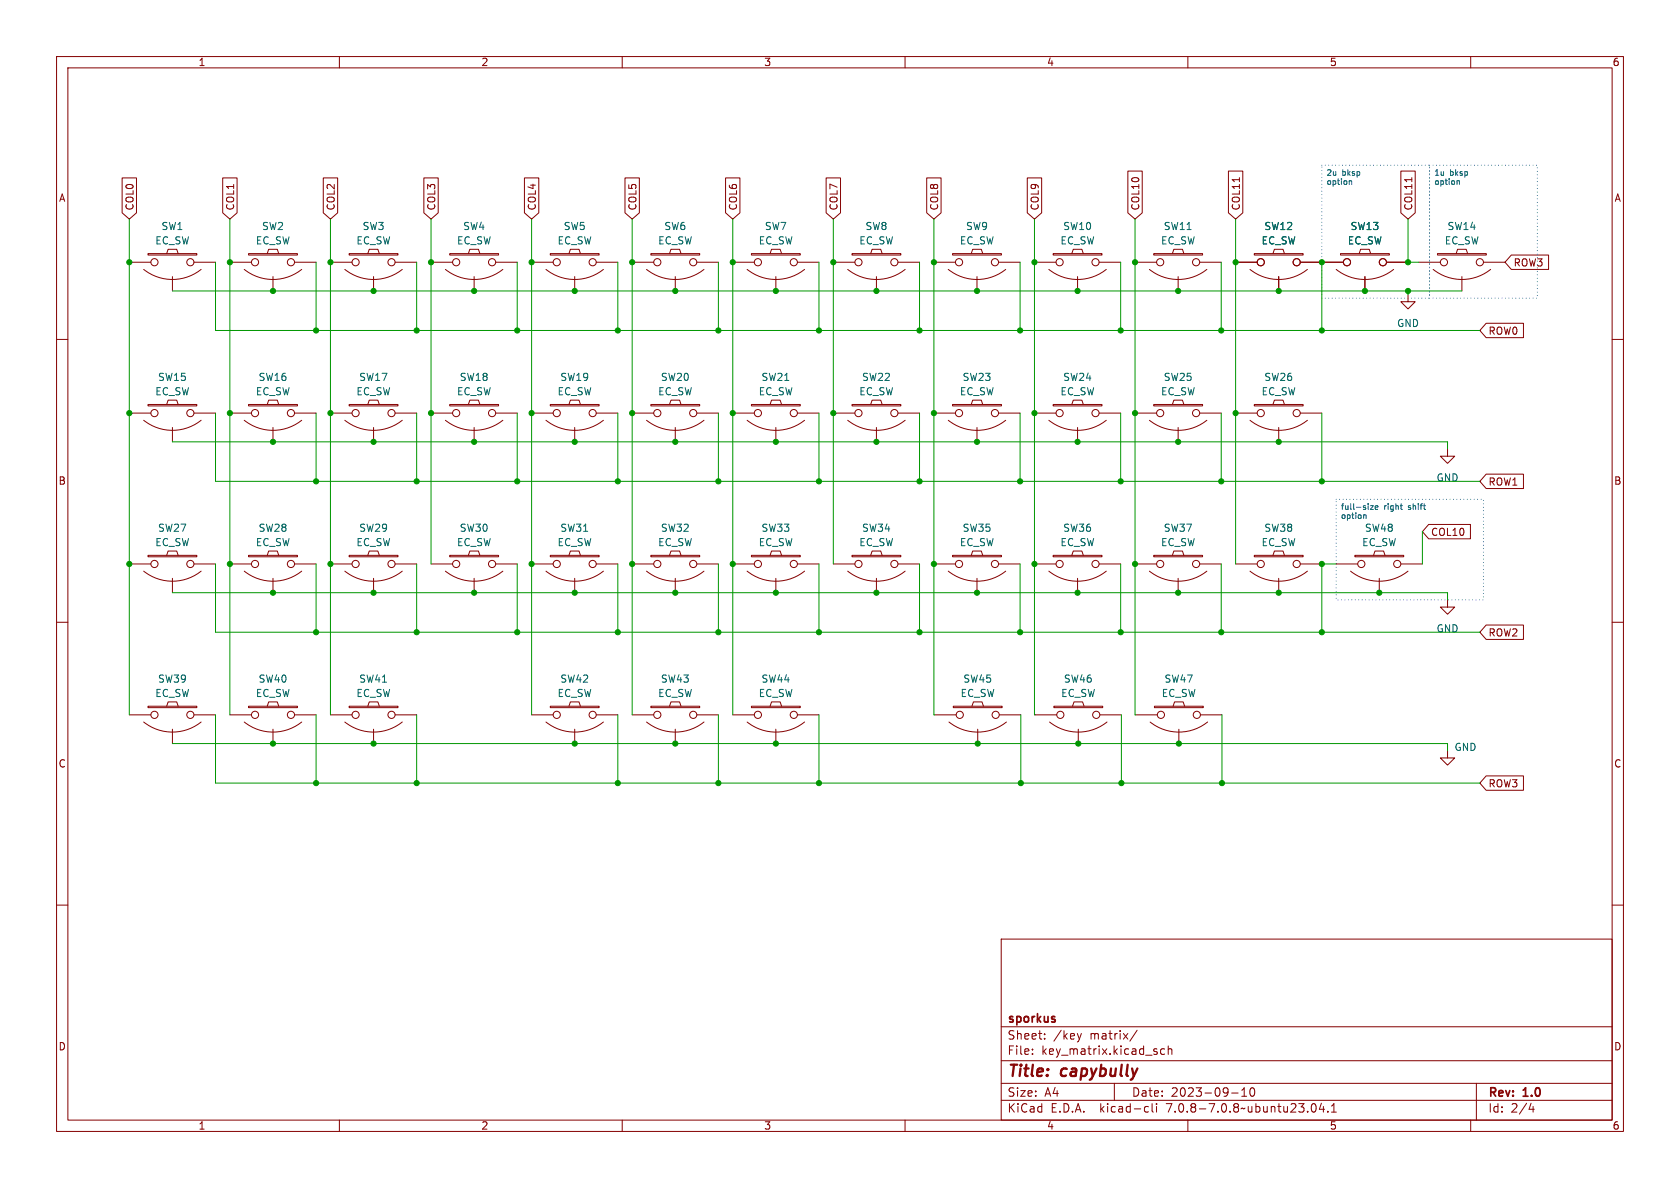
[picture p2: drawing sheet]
<svg xmlns="http://www.w3.org/2000/svg" width="297mm" height="210mm" viewBox="0 0 297 210" stroke-linecap="round" stroke-linejoin="round" font-family="sans-serif">
<g fill="none" stroke="#840000" stroke-width=".18">
<path d="M10 10h277v190h-277zM12 12h273v186h-273zM60 10v2M110 10v2M160 10v2M210 10v2M260 10v2M21.6 31.5h2.5v6.1l-1.2 1.1-1.3-1.1zM39.4 31.5h2.5v6.1l-1.3 1.1-1.2-1.1zM57.1 31.5h2.6v6.1l-1.3 1.1-1.3-1.1zM74.9 31.5h2.6v6.1l-1.3 1.1-1.3-1.1zM92.7 31.5h2.6v6.1l-1.3 1.1-1.3-1.1z"/>
<path d="M110.5 31.5h2.5v6.1l-1.2 1.1-1.3-1.1zM128.3 31.5h2.5v6.1l-1.3 1.1-1.2-1.1zM146 31.5h2.6v6.1l-1.3 1.1-1.3-1.1zM163.8 31.5h2.6v6.1l-1.3 1.1-1.3-1.1zM181.6 31.5h2.6v6.1l-1.3 1.1-1.3-1.1zM199.4 30.2h2.5v7.4l-1.2 1.1-1.3-1.1zM217.2 30.2h2.5v7.4l-1.3 1.1-1.2-1.1zM219.1 31.4v.7M247.6 30.2h2.6v7.4l-1.3 1.1-1.3-1.1zM249.6 31.4v.7M10 60h2M22.9 46.4h3.8"/>
<path d="M25.4 47.6a8.1 8.1 0 0 0 10.2 0M26.2 44.8h8.6v.3h-8.6zM29.5 44.8l.2-.7h1.5l.3 .7M30.5 48.9v2.5M34.3 46.4h3.8M40.6 46.4h3.8M43.2 47.6a8.1 8.1 0 0 0 10.1 0M43.9 44.8h8.7v.3h-8.7zM47.2 44.8l.3-.7h1.5l.3 .7M48.3 48.9v2.5M52.1 46.4h3.8M58.4 46.4h3.8"/>
<path d="M61 47.6a8.1 8.1 0 0 0 10.1 0M61.7 44.8h8.7v.3h-8.7zM65 44.8l.3-.7h1.5l.3 .7M66 48.9v2.5M69.8 46.4h3.9M76.2 46.4h3.8M78.7 47.6a8.1 8.1 0 0 0 10.2 0M79.5 44.8h8.6v.3h-8.6zM82.8 44.8l.3-.7h1.5l.2 .7M83.8 48.9v2.5M87.6 46.4h3.8M94 46.4h3.8"/>
<path d="M96.5 47.6a8.1 8.1 0 0 0 10.2 0M97.3 44.8h8.6v.3h-8.6zM100.6 44.8l.2-.7h1.6l.2 .7M101.6 48.9v2.5M105.4 46.4h3.8M111.8 46.4h3.8M114.3 47.6a8.1 8.1 0 0 0 10.2 0M115.1 44.8h8.6v.3h-8.6zM118.4 44.8l.2-.7h1.5l.3 .7M119.4 48.9v2.5M123.2 46.4h3.8M129.5 46.4h3.8"/>
<path d="M132.1 47.6a8.1 8.1 0 0 0 10.1 0M132.8 44.8h8.7v.3h-8.7zM136.1 44.8l.3-.7h1.5l.3 .7M137.2 48.9v2.5M141 46.4h3.8M147.3 46.4h3.8M149.9 47.6a8.1 8.1 0 0 0 10.1 0M150.6 44.8h8.7v.3h-8.7zM153.9 44.8l.3-.7h1.5l.3 .7M154.9 48.9v2.5M158.7 46.4h3.9M165.1 46.4h3.8"/>
<path d="M167.6 47.6a8.1 8.1 0 0 0 10.2 0M168.4 44.8h8.6v.3h-8.6zM171.7 44.8l.3-.7h1.5l.2 .7M172.7 48.9v2.5M176.5 46.4h3.8M182.9 46.4h3.8M185.4 47.6a8.1 8.1 0 0 0 10.2 0M186.2 44.8h8.6v.3h-8.6zM189.5 44.8l.2-.7h1.6l.2 .7M190.5 48.9v2.5M194.3 46.4h3.8M200.7 46.4h3.8"/>
<path d="M203.2 47.6a8.1 8.1 0 0 0 10.2 0M204 44.8h8.6v.3h-8.6zM207.3 44.8l.2-.7h1.5l.3 .7M208.3 48.9v2.5M212.1 46.4h3.8M218.4 46.4h3.8M221 47.6a8.1 8.1 0 0 0 10.1 0M221.7 44.8h8.7v.3h-8.7zM225 44.8l.3-.7h1.5l.3 .7M226.1 48.9v2.5M229.9 46.4h7.6M236.2 47.6a8.1 8.1 0 0 0 10.2 0"/>
<path d="M237 44.8h8.6v.3h-8.6zM240.3 44.8l.2-.7h1.6l.2 .7M241.3 48.9v2.5M245.1 46.4h3.8M248.9 52.1v1.2h1.3l-1.3 1.3-1.3-1.3h1.3M250.8 46.4h3.8M253.4 47.6a8.1 8.1 0 0 0 10.1 0M254.1 44.8h8.7v.3h-8.7zM257.4 44.8l.3-.7h1.5l.3 .7M258.4 48.9v2.5M262.3 46.4h3.8M262.7 57.1h6.6v2.6h-6.6l-1.1-1.3z"/>
<path d="M267.2 45.1h6.6v2.5h-6.6l-1.1-1.2zM285 60h2M22.9 73h3.8M25.4 74.3a8.1 8.1 0 0 0 10.2 0M26.2 71.5h8.6v.3h-8.6zM29.5 71.5l.2-.8h1.5l.3 .8M30.5 75.6v2.5M34.3 73h3.8M40.6 73h3.8M43.2 74.3a8.1 8.1 0 0 0 10.1 0M43.9 71.5h8.7v.3h-8.7zM47.2 71.5l.3-.8h1.5l.3 .8"/>
<path d="M48.3 75.6v2.5M52.1 73h3.8M58.4 73h3.8M61 74.3a8.1 8.1 0 0 0 10.1 0M61.7 71.5h8.7v.3h-8.7zM65 71.5l.3-.8h1.5l.3 .8M66 75.6v2.5M69.8 73h3.9M76.2 73h3.8M78.7 74.3a8.1 8.1 0 0 0 10.2 0M79.5 71.5h8.6v.3h-8.6zM82.8 71.5l.3-.8h1.5l.2 .8"/>
<path d="M83.8 75.6v2.5M87.6 73h3.8M94 73h3.8M96.5 74.3a8.1 8.1 0 0 0 10.2 0M97.3 71.5h8.6v.3h-8.6zM100.6 71.5l.2-.8h1.6l.2 .8M101.6 75.6v2.5M105.4 73h3.8M111.8 73h3.8M114.3 74.3a8.1 8.1 0 0 0 10.2 0M115.1 71.5h8.6v.3h-8.6zM118.4 71.5l.2-.8h1.5l.3 .8"/>
<path d="M119.4 75.6v2.5M123.2 73h3.8M129.5 73h3.8M132.1 74.3a8.1 8.1 0 0 0 10.1 0M132.8 71.5h8.7v.3h-8.7zM136.1 71.5l.3-.8h1.5l.3 .8M137.2 75.6v2.5M141 73h3.8M147.3 73h3.8M149.9 74.3a8.1 8.1 0 0 0 10.1 0M150.6 71.5h8.7v.3h-8.7zM153.9 71.5l.3-.8h1.5l.3 .8"/>
<path d="M154.9 75.6v2.5M158.7 73h3.9M165.1 73h3.8M167.6 74.3a8.1 8.1 0 0 0 10.2 0M168.4 71.5h8.6v.3h-8.6zM171.7 71.5l.3-.8h1.5l.2 .8M172.7 75.6v2.5M176.5 73h3.8M182.9 73h3.8M185.4 74.3a8.1 8.1 0 0 0 10.2 0M186.2 71.5h8.6v.3h-8.6zM189.5 71.5l.2-.8h1.6l.2 .8"/>
<path d="M190.5 75.6v2.5M194.3 73h3.8M200.7 73h3.8M203.2 74.3a8.1 8.1 0 0 0 10.2 0M204 71.5h8.6v.3h-8.6zM207.3 71.5l.2-.8h1.5l.3 .8M208.3 75.6v2.5M212.1 73h3.8M218.4 73h3.8M221 74.3a8.1 8.1 0 0 0 10.1 0M221.7 71.5h8.7v.3h-8.7zM225 71.5l.3-.8h1.5l.3 .8"/>
<path d="M226.1 75.6v2.5M229.9 73h3.8M255.9 79.4v1.2h1.3l-1.3 1.3-1.3-1.3h1.3M22.9 99.7h3.8M26.2 98.2h8.6v.2h-8.6zM29.5 98.2l.2-.8h1.5l.3 .8M34.3 99.7h3.8M40.6 99.7h3.8M43.9 98.2h8.7v.2h-8.7zM47.2 98.2l.3-.8h1.5l.3 .8M52.1 99.7h3.8M58.4 99.7h3.8"/>
<path d="M61.7 98.2h8.7v.2h-8.7zM65 98.2l.3-.8h1.5l.3 .8M69.8 99.7h3.9M76.2 99.7h3.8M79.5 98.2h8.6v.2h-8.6zM82.8 98.2l.3-.8h1.5l.2 .8M87.6 99.7h3.8M94 99.7h3.8M97.3 98.2h8.6v.2h-8.6zM100.6 98.2l.2-.8h1.6l.2 .8M105.4 99.7h3.8M111.8 99.7h3.8"/>
<path d="M115.1 98.2h8.6v.2h-8.6zM118.4 98.2l.2-.8h1.5l.3 .8M123.2 99.7h3.8M129.5 99.7h3.8M132.8 98.2h8.7v.2h-8.7zM136.1 98.2l.3-.8h1.5l.3 .8M141 99.7h3.8M147.3 99.7h3.8M150.6 98.2h8.7v.2h-8.7zM153.9 98.2l.3-.8h1.5l.3 .8M158.7 99.7h3.9M165.1 99.7h3.8"/>
<path d="M168.4 98.2h8.6v.2h-8.6zM171.7 98.2l.3-.8h1.5l.2 .8M176.5 99.7h3.8M182.9 99.7h3.8M186.2 98.2h8.6v.2h-8.6zM189.5 98.2l.2-.8h1.6l.2 .8M194.3 99.7h3.8M200.7 99.7h3.8M204 98.2h8.6v.2h-8.6zM207.3 98.2l.2-.8h1.5l.3 .8M212.1 99.7h3.8M218.4 99.7h3.8"/>
<path d="M221.7 98.2h8.7v.2h-8.7zM225 98.2l.3-.8h1.5l.3 .8M229.9 99.7h3.8M236.2 99.7h3.8M239.5 98.2h8.7v.2h-8.7zM242.8 98.2l.3-.8h1.5l.3 .8M247.6 99.7h3.9M252.6 92.7h7.4v2.6h-7.4l-1.1-1.3zM262.7 83.8h6.6v2.6h-6.6l-1.1-1.3zM10 110h2M25.4 101a8.1 8.1 0 0 0 10.2 0M30.5 102.2v2.6"/>
<path d="M43.2 101a8.1 8.1 0 0 0 10.1 0M48.3 102.2v2.6M61 101a8.1 8.1 0 0 0 10.1 0M66 102.2v2.6M78.7 101a8.1 8.1 0 0 0 10.2 0M83.8 102.2v2.6M96.5 101a8.1 8.1 0 0 0 10.2 0M101.6 102.2v2.6M114.3 101a8.1 8.1 0 0 0 10.2 0M119.4 102.2v2.6M132.1 101a8.1 8.1 0 0 0 10.1 0M137.2 102.2v2.6"/>
<path d="M149.9 101a8.1 8.1 0 0 0 10.1 0M154.9 102.2v2.6M167.6 101a8.1 8.1 0 0 0 10.2 0M172.7 102.2v2.6M185.4 101a8.1 8.1 0 0 0 10.2 0M190.5 102.2v2.6M203.2 101a8.1 8.1 0 0 0 10.2 0M208.3 102.2v2.6M221 101a8.1 8.1 0 0 0 10.1 0M226.1 102.2v2.6M238.8 101a8.1 8.1 0 0 0 10.1 0M243.8 102.2v2.6"/>
<path d="M255.9 106v1.3h1.3l-1.3 1.3-1.3-1.3h1.3M262.7 110.5h6.6v2.5h-6.6l-1.1-1.2zM285 110h2M22.9 126.4h3.8M25.4 127.6a8.1 8.1 0 0 0 10.2 0M26.2 124.8h8.6v.3h-8.6zM29.5 124.8l.2-.7h1.5l.3 .7M30.5 128.9v2.5M34.3 126.4h3.8M40.6 126.4h3.8M43.2 127.6a8.1 8.1 0 0 0 10.1 0M43.9 124.8h8.7v.3h-8.7z"/>
<path d="M47.2 124.8l.3-.7h1.5l.3 .7M48.3 128.9v2.5M52.1 126.4h3.8M58.4 126.4h3.8M61 127.6a8.1 8.1 0 0 0 10.1 0M61.7 124.8h8.7v.3h-8.7zM65 124.8l.3-.7h1.5l.3 .7M66 128.9v2.5M69.8 126.4h3.9M94 126.4h3.8M96.5 127.6a8.1 8.1 0 0 0 10.2 0M97.3 124.8h8.6v.3h-8.6z"/>
<path d="M100.6 124.8l.2-.7h1.6l.2 .7M101.6 128.9v2.5M105.4 126.4h3.8M111.8 126.4h3.8M114.3 127.6a8.1 8.1 0 0 0 10.2 0M115.1 124.8h8.6v.3h-8.6zM118.4 124.8l.2-.7h1.5l.3 .7M119.4 128.9v2.5M123.2 126.4h3.8M129.5 126.4h3.8M132.1 127.6a8.1 8.1 0 0 0 10.1 0M132.8 124.8h8.7v.3h-8.7z"/>
<path d="M136.1 124.8l.3-.7h1.5l.3 .7M137.2 128.9v2.5M141 126.4h3.8M165.2 126.4h3.8M167.8 127.6a8.1 8.1 0 0 0 10.1 0M168.5 124.8h8.7v.3h-8.7zM171.8 124.8l.3-.7h1.5l.3 .7M172.8 128.9v2.5M176.7 126.4h3.8M183 126.4h3.8M185.5 127.6a8.1 8.1 0 0 0 10.2 0M186.3 124.8h8.6v.3h-8.6z"/>
<path d="M189.6 124.8l.3-.7h1.5l.2 .7M190.6 128.9v2.5M194.4 126.4h3.8M200.8 126.4h3.8M203.3 127.6a8.1 8.1 0 0 0 10.2 0M204.1 124.8h8.6v.3h-8.6zM207.4 124.8l.2-.7h1.6l.2 .7M208.4 128.9v2.5M212.2 126.4h3.8M255.9 132.7v1.3h1.3l-1.3 1.3-1.3-1.3h1.3M262.7 137.2h6.6v2.5h-6.6l-1.1-1.3zM10 160h2"/>
<path d="M285 160h2M177 166h108v32h-108zM60 198v2M110 198v2M160 198v2M177 194.5h108M177 191.5h108M177 187.5h108M177 181.5h108M182.5 186.3v.1M182.5 185.5v.1M184.7 183.6v.1"/>
<path d="M184.7 182.8v.1M190.5 182.7l.3 1M190.8 183.7l-.1 .4M191.2 182.7l-.4 1M197 191.5v3M201 182.1l-1.3 2M202.6 195.6l.4 .1M203 196.5l-.4 .1M203.7 195.1v1.3l.2 .2M204.5 195.1v.1M204.5 195.6v1M205.9 185.5l-.4-.1-.3 .3v.4l.1 .2h.6"/>
<path d="M206.5 185.5l.2-.1 .4 .1 .1 .9M206.5 184.9v1.5M210 198v2M217.7 193.2h1.2M219.5 193.8h.9M219.5 192.7l.5-.4v1.5M221.2 192.4l.1-.1a.81 .81 0 0 1 .6 .6 .81 .81 0 0 1-.3 .8l-.1 .1a.81 .81 0 0 1-.6-.6 .81 .81 0 0 1 .3-.8zM232 195.2l.2-.1a.81 .81 0 0 1 .6 .6 .81 .81 0 0 1-.3 .8l-.2 .1a.81 .81 0 0 1-.6-.6 .81 .81 0 0 1 .3-.8zM233.6 195l-.4 1.1h1M234 195.6v1M234.7 196.5v.1M235.4 196.6h.8"/>
<path d="M235.4 195.5l.4-.4v1.5M260 198v2M261 191.5v6.5M270.7 195l-.4 1.1h.9M271 195.6v1"/>
<circle cx="27.3" cy="46.4" r=".63"/>
<circle cx="33.7" cy="46.4" r=".63"/>
<circle cx="45.1" cy="46.4" r=".63"/>
<circle cx="51.4" cy="46.4" r=".63"/>
<circle cx="62.9" cy="46.4" r=".63"/>
<circle cx="69.2" cy="46.4" r=".63"/>
<circle cx="80.6" cy="46.4" r=".63"/>
<circle cx="87" cy="46.4" r=".63"/>
<circle cx="98.4" cy="46.4" r=".63"/>
<circle cx="104.8" cy="46.4" r=".63"/>
<circle cx="116.2" cy="46.4" r=".63"/>
<circle cx="122.6" cy="46.4" r=".63"/>
<circle cx="134" cy="46.4" r=".63"/>
<circle cx="140.3" cy="46.4" r=".63"/>
<circle cx="151.8" cy="46.4" r=".63"/>
<circle cx="158.1" cy="46.4" r=".63"/>
<circle cx="169.5" cy="46.4" r=".63"/>
<circle cx="175.9" cy="46.4" r=".63"/>
<circle cx="187.3" cy="46.4" r=".63"/>
<circle cx="193.7" cy="46.4" r=".63"/>
<circle cx="205.1" cy="46.4" r=".63"/>
<circle cx="211.5" cy="46.4" r=".63"/>
<circle cx="222.9" cy="46.4" r=".63"/>
<circle cx="229.2" cy="46.4" r=".63"/>
<circle cx="238.1" cy="46.4" r=".63"/>
<circle cx="244.5" cy="46.4" r=".63"/>
<circle cx="255.3" cy="46.4" r=".63"/>
<circle cx="261.6" cy="46.4" r=".63"/>
<circle cx="27.3" cy="73" r=".63"/>
<circle cx="33.7" cy="73" r=".63"/>
<circle cx="45.1" cy="73" r=".63"/>
<circle cx="51.4" cy="73" r=".63"/>
<circle cx="62.9" cy="73" r=".63"/>
<circle cx="69.2" cy="73" r=".63"/>
<circle cx="80.6" cy="73" r=".63"/>
<circle cx="87" cy="73" r=".63"/>
<circle cx="98.4" cy="73" r=".63"/>
<circle cx="104.8" cy="73" r=".63"/>
<circle cx="116.2" cy="73" r=".63"/>
<circle cx="122.6" cy="73" r=".63"/>
<circle cx="134" cy="73" r=".63"/>
<circle cx="140.3" cy="73" r=".63"/>
<circle cx="151.8" cy="73" r=".63"/>
<circle cx="158.1" cy="73" r=".63"/>
<circle cx="169.5" cy="73" r=".63"/>
<circle cx="175.9" cy="73" r=".63"/>
<circle cx="187.3" cy="73" r=".63"/>
<circle cx="193.7" cy="73" r=".63"/>
<circle cx="205.1" cy="73" r=".63"/>
<circle cx="211.5" cy="73" r=".63"/>
<circle cx="222.9" cy="73" r=".63"/>
<circle cx="229.2" cy="73" r=".63"/>
<circle cx="27.3" cy="99.7" r=".63"/>
<circle cx="33.7" cy="99.7" r=".63"/>
<circle cx="45.1" cy="99.7" r=".63"/>
<circle cx="51.4" cy="99.7" r=".63"/>
<circle cx="62.9" cy="99.7" r=".63"/>
<circle cx="69.2" cy="99.7" r=".63"/>
<circle cx="80.6" cy="99.7" r=".63"/>
<circle cx="87" cy="99.7" r=".63"/>
<circle cx="98.4" cy="99.7" r=".63"/>
<circle cx="104.8" cy="99.7" r=".63"/>
<circle cx="116.2" cy="99.7" r=".63"/>
<circle cx="122.6" cy="99.7" r=".63"/>
<circle cx="134" cy="99.7" r=".63"/>
<circle cx="140.3" cy="99.7" r=".63"/>
<circle cx="151.8" cy="99.7" r=".63"/>
<circle cx="158.1" cy="99.7" r=".63"/>
<circle cx="169.5" cy="99.7" r=".63"/>
<circle cx="175.9" cy="99.7" r=".63"/>
<circle cx="187.3" cy="99.7" r=".63"/>
<circle cx="193.7" cy="99.7" r=".63"/>
<circle cx="205.1" cy="99.7" r=".63"/>
<circle cx="211.5" cy="99.7" r=".63"/>
<circle cx="222.9" cy="99.7" r=".63"/>
<circle cx="229.2" cy="99.7" r=".63"/>
<circle cx="240.7" cy="99.7" r=".63"/>
<circle cx="247" cy="99.7" r=".63"/>
<circle cx="27.3" cy="126.4" r=".63"/>
<circle cx="33.7" cy="126.4" r=".63"/>
<circle cx="45.1" cy="126.4" r=".63"/>
<circle cx="51.4" cy="126.4" r=".63"/>
<circle cx="62.9" cy="126.4" r=".63"/>
<circle cx="69.2" cy="126.4" r=".63"/>
<circle cx="98.4" cy="126.4" r=".63"/>
<circle cx="104.8" cy="126.4" r=".63"/>
<circle cx="116.2" cy="126.4" r=".63"/>
<circle cx="122.6" cy="126.4" r=".63"/>
<circle cx="134" cy="126.4" r=".63"/>
<circle cx="140.3" cy="126.4" r=".63"/>
<circle cx="169.7" cy="126.4" r=".63"/>
<circle cx="176" cy="126.4" r=".63"/>
<circle cx="187.5" cy="126.4" r=".63"/>
<circle cx="193.8" cy="126.4" r=".63"/>
<circle cx="205.2" cy="126.4" r=".63"/>
<circle cx="211.6" cy="126.4" r=".63"/>
</g>
<path d="M233.7 29.2h19v23.5h-19zM252.7 29.2h19.1v23.5h-19.1zM236.2 88.3h26.1v17.7h-26.1z" fill="none" stroke="#0000c2" stroke-width=".18" stroke-dasharray="0 .6"/>
<path d="M239 32.1v.5M258 32.1v.5M241.1 91h.4v.7M242.3 89.4h.5l-.5 .7h.5M243.1 89.7l.5-.1-.1-.2h-.2l-.2 .1 .1 .5h.3M247.5 89.4h.4M247.8 90.1h.1" fill="none" stroke="#0000c2" stroke-width=".18"/>
<g fill="none" stroke="#009600" stroke-width=".18">
<path d="M22.9 38.7v87.7M40.6 38.7v87.7M58.4 38.7v87.7M76.2 38.7v61M94 38.7v87.7M111.8 38.7v87.7M129.5 38.7v87.7M147.3 38.7v61M165.1 38.7v87.7h.1M182.9 38.7v87.7h.1M200.7 38.7v87.7h.1M218.4 38.7v61"/>
<path d="M248.9 38.7v7.7h1.9M30.5 51.4h227.9M38.1 46.4v12h223.5M55.9 46.4v12M73.7 46.4v12M91.4 46.4v12M109.2 46.4v12M127 46.4v12M144.8 46.4v12M162.6 46.4v12M180.3 46.4v12M198.1 46.4v12"/>
<path d="M215.9 46.4v12M233.7 46.4v12M248.9 51.4v.7M30.5 78.1h225.4v1.3M38.1 73v12.1h223.5M55.9 73v12.1M73.7 73v12.1M91.4 73v12.1M109.2 73v12.1M127 73v12.1M144.8 73v12.1M162.6 73v12.1"/>
<path d="M180.3 73v12.1M198.1 73v12.1M215.9 73v12.1M233.7 73v12.1M38.1 99.7v12.1h223.5M55.9 99.7v12.1M73.7 99.7v12.1M91.4 99.7v12.1M109.2 99.7v12.1M127 99.7v12.1M144.8 99.7v12.1M162.6 99.7v12.1"/>
<path d="M180.3 99.7v12.1M198.1 99.7v12.1M215.9 99.7v12.1M236.2 99.7h-2.5v12.1M251.5 94v5.7M30.5 104.8h225.4v1.2M30.5 131.4h225.4v1.3M38.1 126.4v12h223.5M55.9 126.4v12M73.7 126.4v12M109.2 126.4v12M127 126.4v12"/>
<path d="M144.8 126.4v12M180.5 126.4v12M198.2 126.4v12M216 126.4v12"/>
</g>
<g fill="#009600" stroke="#009600" stroke-width=".18">
<circle cx="190.5" cy="78.1" r=".46"/>
<circle cx="165.1" cy="73" r=".46"/>
<circle cx="182.9" cy="73" r=".46"/>
<circle cx="172.7" cy="78.1" r=".46"/>
<circle cx="200.7" cy="46.4" r=".46"/>
<circle cx="218.4" cy="46.4" r=".46"/>
<circle cx="172.7" cy="51.4" r=".46"/>
<circle cx="165.1" cy="46.4" r=".46"/>
<circle cx="182.9" cy="46.4" r=".46"/>
<circle cx="208.3" cy="51.4" r=".46"/>
<circle cx="198.1" cy="58.4" r=".46"/>
<circle cx="180.3" cy="58.4" r=".46"/>
<circle cx="190.5" cy="51.4" r=".46"/>
<circle cx="172.7" cy="104.8" r=".46"/>
<circle cx="182.9" cy="99.7" r=".46"/>
<circle cx="165.1" cy="99.7" r=".46"/>
<circle cx="180.3" cy="111.8" r=".46"/>
<circle cx="215.9" cy="111.8" r=".46"/>
<circle cx="208.3" cy="104.8" r=".46"/>
<circle cx="208.4" cy="131.4" r=".46"/>
<circle cx="233.7" cy="111.8" r=".46"/>
<circle cx="216" cy="138.4" r=".46"/>
<circle cx="162.6" cy="111.8" r=".46"/>
<circle cx="144.8" cy="111.8" r=".46"/>
<circle cx="154.9" cy="104.8" r=".46"/>
<circle cx="144.8" cy="138.4" r=".46"/>
<circle cx="180.5" cy="138.4" r=".46"/>
<circle cx="172.8" cy="131.4" r=".46"/>
<circle cx="198.1" cy="111.8" r=".46"/>
<circle cx="190.5" cy="104.8" r=".46"/>
<circle cx="190.6" cy="131.4" r=".46"/>
<circle cx="198.2" cy="138.4" r=".46"/>
<circle cx="180.3" cy="85.1" r=".46"/>
<circle cx="200.7" cy="99.7" r=".46"/>
<circle cx="198.1" cy="85.1" r=".46"/>
<circle cx="243.8" cy="104.8" r=".46"/>
<circle cx="233.7" cy="99.7" r=".46"/>
<circle cx="200.7" cy="73" r=".46"/>
<circle cx="208.3" cy="78.1" r=".46"/>
<circle cx="218.4" cy="73" r=".46"/>
<circle cx="226.1" cy="104.8" r=".46"/>
<circle cx="215.9" cy="85.1" r=".46"/>
<circle cx="233.7" cy="85.1" r=".46"/>
<circle cx="226.1" cy="51.4" r=".46"/>
<circle cx="233.7" cy="58.4" r=".46"/>
<circle cx="241.3" cy="51.4" r=".46"/>
<circle cx="248.9" cy="51.4" r=".46"/>
<circle cx="248.9" cy="46.4" r=".46"/>
<circle cx="233.7" cy="46.4" r=".46"/>
<circle cx="215.9" cy="58.4" r=".46"/>
<circle cx="226.1" cy="78.1" r=".46"/>
<circle cx="147.3" cy="73" r=".46"/>
<circle cx="144.8" cy="58.4" r=".46"/>
<circle cx="144.8" cy="85.1" r=".46"/>
<circle cx="162.6" cy="58.4" r=".46"/>
<circle cx="154.9" cy="51.4" r=".46"/>
<circle cx="162.6" cy="85.1" r=".46"/>
<circle cx="154.9" cy="78.1" r=".46"/>
<circle cx="48.3" cy="78.1" r=".46"/>
<circle cx="40.6" cy="73" r=".46"/>
<circle cx="66" cy="131.4" r=".46"/>
<circle cx="73.7" cy="138.4" r=".46"/>
<circle cx="55.9" cy="138.4" r=".46"/>
<circle cx="58.4" cy="99.7" r=".46"/>
<circle cx="73.7" cy="111.8" r=".46"/>
<circle cx="22.9" cy="99.7" r=".46"/>
<circle cx="22.9" cy="73" r=".46"/>
<circle cx="40.6" cy="99.7" r=".46"/>
<circle cx="48.3" cy="104.8" r=".46"/>
<circle cx="48.3" cy="131.4" r=".46"/>
<circle cx="55.9" cy="111.8" r=".46"/>
<circle cx="66" cy="104.8" r=".46"/>
<circle cx="127" cy="111.8" r=".46"/>
<circle cx="137.2" cy="131.4" r=".46"/>
<circle cx="137.2" cy="104.8" r=".46"/>
<circle cx="129.5" cy="99.7" r=".46"/>
<circle cx="109.2" cy="138.4" r=".46"/>
<circle cx="101.6" cy="131.4" r=".46"/>
<circle cx="83.8" cy="104.8" r=".46"/>
<circle cx="94" cy="99.7" r=".46"/>
<circle cx="91.4" cy="111.8" r=".46"/>
<circle cx="119.4" cy="104.8" r=".46"/>
<circle cx="111.8" cy="99.7" r=".46"/>
<circle cx="127" cy="138.4" r=".46"/>
<circle cx="119.4" cy="131.4" r=".46"/>
<circle cx="109.2" cy="111.8" r=".46"/>
<circle cx="101.6" cy="104.8" r=".46"/>
<circle cx="83.8" cy="78.1" r=".46"/>
<circle cx="101.6" cy="78.1" r=".46"/>
<circle cx="109.2" cy="85.1" r=".46"/>
<circle cx="111.8" cy="73" r=".46"/>
<circle cx="119.4" cy="78.1" r=".46"/>
<circle cx="101.6" cy="51.4" r=".46"/>
<circle cx="109.2" cy="58.4" r=".46"/>
<circle cx="91.4" cy="58.4" r=".46"/>
<circle cx="83.8" cy="51.4" r=".46"/>
<circle cx="94" cy="73" r=".46"/>
<circle cx="91.4" cy="85.1" r=".46"/>
<circle cx="94" cy="46.4" r=".46"/>
<circle cx="111.8" cy="46.4" r=".46"/>
<circle cx="119.4" cy="51.4" r=".46"/>
<circle cx="129.5" cy="46.4" r=".46"/>
<circle cx="127" cy="58.4" r=".46"/>
<circle cx="127" cy="85.1" r=".46"/>
<circle cx="129.5" cy="73" r=".46"/>
<circle cx="137.2" cy="78.1" r=".46"/>
<circle cx="137.2" cy="51.4" r=".46"/>
<circle cx="147.3" cy="46.4" r=".46"/>
<circle cx="55.9" cy="58.4" r=".46"/>
<circle cx="58.4" cy="73" r=".46"/>
<circle cx="55.9" cy="85.1" r=".46"/>
<circle cx="73.7" cy="85.1" r=".46"/>
<circle cx="73.7" cy="58.4" r=".46"/>
<circle cx="40.6" cy="46.4" r=".46"/>
<circle cx="22.9" cy="46.4" r=".46"/>
<circle cx="76.2" cy="73" r=".46"/>
<circle cx="66" cy="78.1" r=".46"/>
<circle cx="58.4" cy="46.4" r=".46"/>
<circle cx="48.3" cy="51.4" r=".46"/>
<circle cx="66" cy="51.4" r=".46"/>
<circle cx="76.2" cy="46.4" r=".46"/>
</g>
<g font-size="2.8" fill="#840000">
<text x="178" y="190.9">Title:</text>
<text x="187.7" y="190.9">capybully</text>
</g>
<g font-size="2.1" fill="#840000">
<text x="178" y="184">Sheet:</text>
<text x="178" y="181.2">sporkus</text>
<text x="186.2" y="184">/key</text>
<text x="192.7" y="184">matrix/</text>
<text x="178" y="186.7">File:</text>
<text x="184.1" y="186.7">key_matrix.kicad_sch</text>
<text x="178" y="196.9">KiCad</text>
<text x="178" y="194.1">Size:</text>
<text x="184.7" y="194.1">A4</text>
<text x="185.7" y="196.9">E.D.A.</text>
<text x="194.6" y="196.9">kicad-cli</text>
<text x="200" y="194.1">Date:</text>
<text x="206.5" y="196.9">7.0.8-7.0.8~ubuntu23.04.1</text>
<text x="207" y="194.1">2023-09-10</text>
<text x="263" y="194.3">Rev:</text>
<text x="263" y="196.9">Id:</text>
<text x="267.1" y="196.9">2/4</text>
<text x="269.4" y="194.3">1.0</text>
</g>
<g font-size="1.8" fill="#840000">
<text x="35" y="11.9">1</text>
<text x="85" y="11.9">2</text>
<text x="135" y="11.9">3</text>
<text x="185" y="11.9">4</text>
<text x="235" y="11.9">5</text>
<text x="285" y="11.9">6</text>
<text x="10.3" y="35.9">A</text>
<text x="285.3" y="35.9">A</text>
<text x="23.8" y="37.3" transform="rotate(-90 23.8 37.3)">COL0</text>
<text x="41.6" y="37.3" transform="rotate(-90 41.6 37.3)">COL1</text>
<text x="59.4" y="37.3" transform="rotate(-90 59.4 37.3)">COL2</text>
<text x="77.2" y="37.3" transform="rotate(-90 77.2 37.3)">COL3</text>
<text x="94.9" y="37.3" transform="rotate(-90 94.9 37.3)">COL4</text>
<text x="112.7" y="37.3" transform="rotate(-90 112.7 37.3)">COL5</text>
<text x="130.5" y="37.3" transform="rotate(-90 130.5 37.3)">COL6</text>
<text x="148.3" y="37.3" transform="rotate(-90 148.3 37.3)">COL7</text>
<text x="166.1" y="37.3" transform="rotate(-90 166.1 37.3)">COL8</text>
<text x="183.8" y="37.3" transform="rotate(-90 183.8 37.3)">COL9</text>
<text x="201.6" y="37.3" transform="rotate(-90 201.6 37.3)">COL10</text>
<text x="219.4" y="37.3" transform="rotate(-90 219.4 37.3)">COL11</text>
<text x="249.9" y="37.3" transform="rotate(-90 249.9 37.3)">COL11</text>
<text x="267.5" y="47.3">ROW3</text>
<text x="263.1" y="59.4">ROW0</text>
<text x="10.3" y="85.9">B</text>
<text x="263.1" y="86">ROW1</text>
<text x="285.3" y="85.9">B</text>
<text x="252.9" y="94.9">COL10</text>
<text x="263.1" y="112.7">ROW2</text>
<text x="10.3" y="135.9">C</text>
<text x="285.3" y="135.9">C</text>
<text x="263.1" y="139.4">ROW3</text>
<text x="10.3" y="185.9">D</text>
<text x="285.3" y="185.9">D</text>
<text x="35" y="199.9">1</text>
<text x="85" y="199.9">2</text>
<text x="135" y="199.9">3</text>
<text x="185" y="199.9">4</text>
<text x="235" y="199.9">5</text>
<text x="285" y="199.9">6</text>
</g>
<g font-size="1.8" fill="#006464">
<text x="28.4" y="40.9">SW1</text>
<text x="46.2" y="40.9">SW2</text>
<text x="64" y="40.9">SW3</text>
<text x="81.8" y="40.9">SW4</text>
<text x="99.6" y="40.9">SW5</text>
<text x="117.3" y="40.9">SW6</text>
<text x="135.1" y="40.9">SW7</text>
<text x="152.9" y="40.9">SW8</text>
<text x="170.7" y="40.9">SW9</text>
<text x="187.9" y="40.9">SW10</text>
<text x="205.6" y="40.9">SW11</text>
<text x="223.4" y="40.9">SW12</text>
<text x="238.7" y="40.9">SW13</text>
<text x="255.8" y="40.9">SW14</text>
<text x="27.4" y="43.4">EC_SW</text>
<text x="45.1" y="43.4">EC_SW</text>
<text x="62.9" y="43.4">EC_SW</text>
<text x="80.7" y="43.4">EC_SW</text>
<text x="98.5" y="43.4">EC_SW</text>
<text x="116.3" y="43.4">EC_SW</text>
<text x="134" y="43.4">EC_SW</text>
<text x="151.8" y="43.4">EC_SW</text>
<text x="169.6" y="43.4">EC_SW</text>
<text x="187.4" y="43.4">EC_SW</text>
<text x="205.2" y="43.4">EC_SW</text>
<text x="222.9" y="43.4">EC_SW</text>
<text x="238.2" y="43.4">EC_SW</text>
<text x="255.3" y="43.4">EC_SW</text>
<text x="246.9" y="58">GND</text>
<text x="27.4" y="70.1">EC_SW</text>
<text x="27.8" y="67.5">SW15</text>
<text x="45.1" y="70.1">EC_SW</text>
<text x="45.6" y="67.5">SW16</text>
<text x="62.9" y="70.1">EC_SW</text>
<text x="63.4" y="67.5">SW17</text>
<text x="80.7" y="70.1">EC_SW</text>
<text x="81.2" y="67.5">SW18</text>
<text x="98.5" y="70.1">EC_SW</text>
<text x="99" y="67.5">SW19</text>
<text x="116.3" y="70.1">EC_SW</text>
<text x="116.7" y="67.5">SW20</text>
<text x="134" y="70.1">EC_SW</text>
<text x="134.5" y="67.5">SW21</text>
<text x="151.8" y="70.1">EC_SW</text>
<text x="152.3" y="67.5">SW22</text>
<text x="169.6" y="70.1">EC_SW</text>
<text x="170.1" y="67.5">SW23</text>
<text x="187.4" y="70.1">EC_SW</text>
<text x="187.9" y="67.5">SW24</text>
<text x="205.2" y="70.1">EC_SW</text>
<text x="205.6" y="67.5">SW25</text>
<text x="222.9" y="70.1">EC_SW</text>
<text x="223.4" y="67.5">SW26</text>
<text x="253.9" y="85.3">GND</text>
<text x="27.8" y="94.2">SW27</text>
<text x="45.6" y="94.2">SW28</text>
<text x="63.4" y="94.2">SW29</text>
<text x="81.2" y="94.2">SW30</text>
<text x="99" y="94.2">SW31</text>
<text x="116.7" y="94.2">SW32</text>
<text x="134.5" y="94.2">SW33</text>
<text x="152.3" y="94.2">SW34</text>
<text x="170.1" y="94.2">SW35</text>
<text x="187.9" y="94.2">SW36</text>
<text x="205.6" y="94.2">SW37</text>
<text x="223.4" y="94.2">SW38</text>
<text x="241.2" y="94.2">SW48</text>
<text x="27.4" y="96.7">EC_SW</text>
<text x="45.1" y="96.7">EC_SW</text>
<text x="62.9" y="96.7">EC_SW</text>
<text x="80.7" y="96.7">EC_SW</text>
<text x="98.5" y="96.7">EC_SW</text>
<text x="116.3" y="96.7">EC_SW</text>
<text x="134" y="96.7">EC_SW</text>
<text x="151.8" y="96.7">EC_SW</text>
<text x="169.6" y="96.7">EC_SW</text>
<text x="187.4" y="96.7">EC_SW</text>
<text x="205.2" y="96.7">EC_SW</text>
<text x="222.9" y="96.7">EC_SW</text>
<text x="240.7" y="96.7">EC_SW</text>
<text x="253.9" y="112">GND</text>
<text x="27.4" y="123.4">EC_SW</text>
<text x="27.8" y="120.9">SW39</text>
<text x="45.1" y="123.4">EC_SW</text>
<text x="45.6" y="120.9">SW40</text>
<text x="62.9" y="123.4">EC_SW</text>
<text x="63.4" y="120.9">SW41</text>
<text x="98.5" y="123.4">EC_SW</text>
<text x="99" y="120.9">SW42</text>
<text x="116.3" y="123.4">EC_SW</text>
<text x="116.7" y="120.9">SW43</text>
<text x="134" y="123.4">EC_SW</text>
<text x="134.5" y="120.9">SW44</text>
<text x="169.7" y="123.4">EC_SW</text>
<text x="170.2" y="120.9">SW45</text>
<text x="187.5" y="123.4">EC_SW</text>
<text x="188" y="120.9">SW46</text>
<text x="205.3" y="123.4">EC_SW</text>
<text x="205.8" y="120.9">SW47</text>
<text x="257" y="132.9">GND</text>
</g>
<g font-size="1.4" fill="#0000c2">
<text x="234.4" y="31.4">2u</text>
<text x="234.4" y="33">option</text>
<text x="237.3" y="31.4">bksp</text>
<text x="253.5" y="31.4">1u</text>
<text x="253.5" y="33">option</text>
<text x="256.4" y="31.4">bksp</text>
<text x="237" y="90.5">full-size</text>
<text x="237" y="92.1">option</text>
<text x="244.7" y="90.5">right</text>
<text x="249.2" y="90.5">shift</text>
</g>
</svg>
